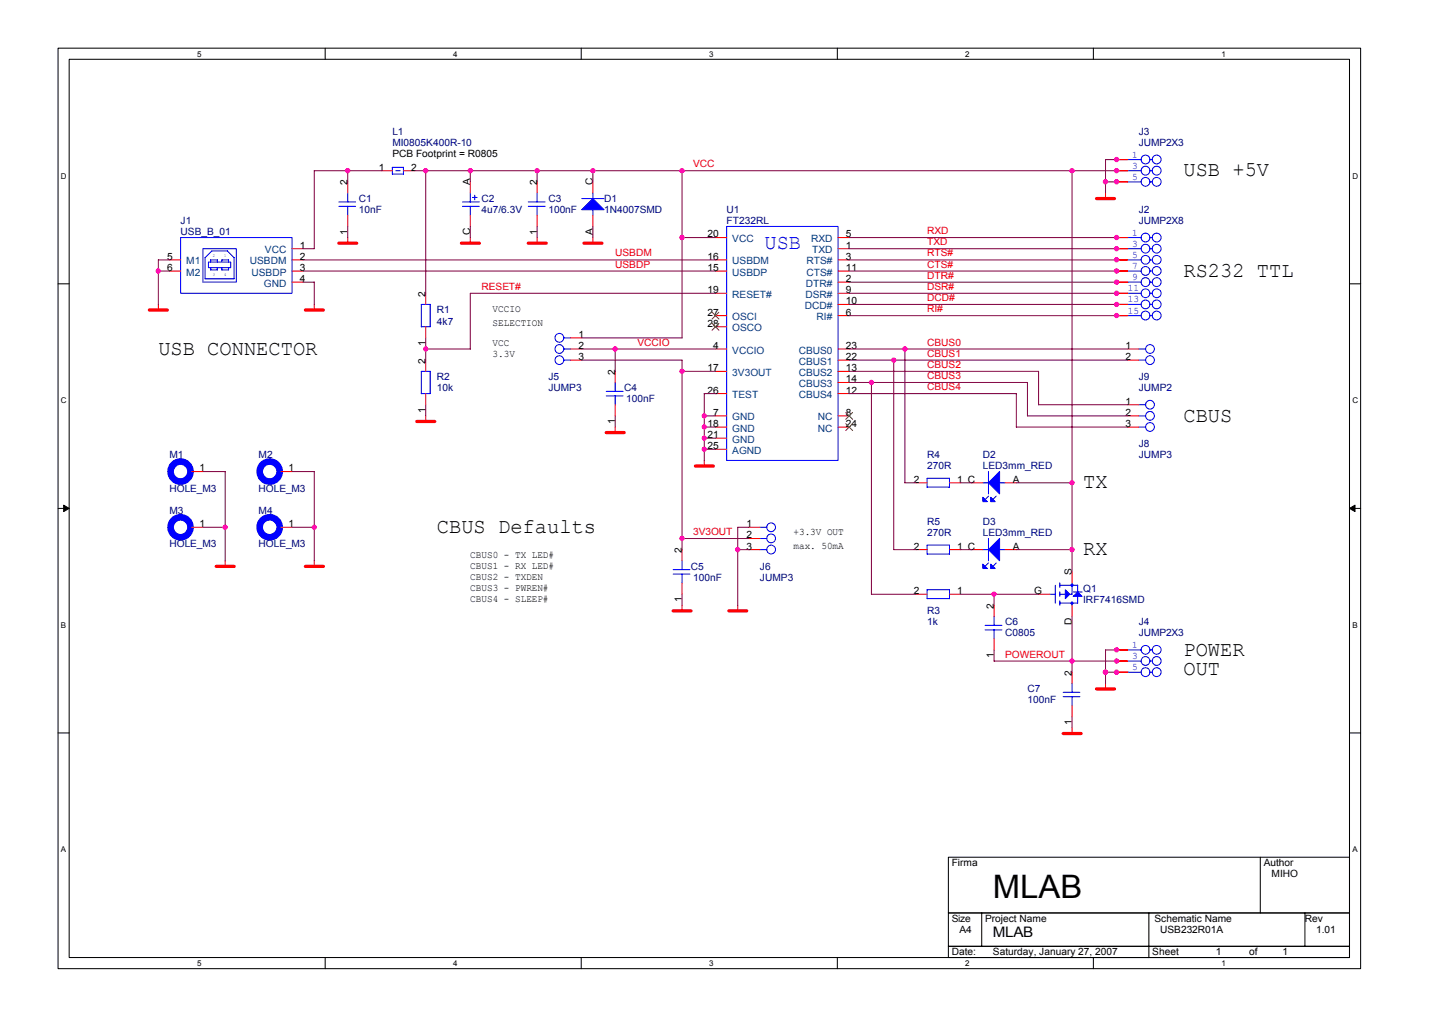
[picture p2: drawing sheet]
<svg xmlns="http://www.w3.org/2000/svg" width="297mm" height="210mm" viewBox="0 0 297 210" stroke-linecap="round" stroke-linejoin="round" font-family="sans-serif">
<path d="M12 10h270.2v190.9h-270.2zM14.3 12.3h265.6v186.3h-265.6z" fill="none" stroke="#000" stroke-width=".21"/>
<g fill="#fff">
<path d="M40.9 10.2h.9v1.9h-.9z"/>
<path d="M40.9 198.9h.9v1.8h-.9z"/>
</g>
<path d="M67.5 10v2.3M67.5 198.6v2.3" fill="none" stroke="#000" stroke-width=".21"/>
<g fill="#fff">
<path d="M94 10.2h.9v1.9h-.9z"/>
<path d="M94 198.9h.9v1.8h-.9z"/>
</g>
<path d="M120.6 10v2.3M120.6 198.6v2.3" fill="none" stroke="#000" stroke-width=".21"/>
<g fill="#fff">
<path d="M147.1 10.2h.9v1.9h-.9z"/>
<path d="M147.1 198.9h.9v1.8h-.9z"/>
</g>
<path d="M173.7 10v2.3M173.7 198.6v2.3" fill="none" stroke="#000" stroke-width=".21"/>
<g fill="#fff">
<path d="M200.2 10.2h.9v1.9h-.9z"/>
<path d="M200.2 198.9h.9v1.8h-.9z"/>
</g>
<path d="M226.8 10v2.3M226.8 198.6v2.3" fill="none" stroke="#000" stroke-width=".21"/>
<g fill="#fff">
<path d="M253.3 10.2h1v1.9h-1z"/>
<path d="M253.3 198.9h1v1.8h-1z"/>
<path d="M12.6 35.6h1.2v1.8h-1.2z"/>
<path d="M280.5 35.6h1.2v1.8h-1.2z"/>
<path d="M12.6 82.1h1.2v1.9h-1.2z"/>
<path d="M280.5 82.1h1.2v1.9h-1.2z"/>
</g>
<path d="M12 58.9h2.3M279.9 58.9h2.3" fill="none" stroke="#000" stroke-width=".21"/>
<g fill="#fff">
<path d="M12.6 128.7h1.1v1.9h-1.1z"/>
<path d="M280.5 128.7h1.1v1.9h-1.1z"/>
</g>
<path d="M12 105.5h2.3M279.9 105.5h2.3" fill="none" stroke="#000" stroke-width=".21"/>
<path d="M13.2 104.8l1.1 .7-1.1 .6zM279.9 105.5l1.2-.7v1.3z" fill="#000" stroke="#000" stroke-width=".21"/>
<g fill="#fff">
<path d="M12.6 175.3h1.1v1.8h-1.1z"/>
<path d="M280.5 175.3h1.1v1.8h-1.1z"/>
</g>
<path d="M12 152h2.3M279.9 152h2.3M196.7 177.8h83.2v11.6h-83.2zM261.4 177.8v11.6M196.7 189.4h83.2v6.9h-83.2zM196.7 196.3h83.2v2.3h-83.2zM203.6 189.4v6.9M238.3 189.4v9.2M270.7 189.4v6.9" fill="none" stroke="#000" stroke-width=".21"/>
<g fill="none" stroke="#f00" stroke-width=".21">
<path d="M72.1 37.7v2.3M79.1 35.4h2.3M83.7 35.4h2.3M97.6 37.7v2.3M111.4 37.7v2.3M123 37.7v2.3M231.6 35.4h2.3M231.6 33.1h2.3M231.6 37.7h2.3M35.2 53.9h2.3M35.2 56.2h2.3M60.6 51.6h2.3"/>
<path d="M60.6 53.9h2.3M60.6 56.2h2.3M60.6 58.5h2.3M72.1 44.7v2.3M72.1 49.3v1.2M97.6 44.7v2.3M97.6 49.3v1.2M111.4 44.7v2.3M111.4 49.3v1.2M123 44.7v2.3M123 49.3v1.2M148.4 49.3h2.3"/>
<path d="M148.4 53.9h2.3M148.4 56.2h2.3M173.8 49.3h2.3M173.8 51.6h2.3M173.8 53.9h2.3M173.8 56.2h2.3M173.8 58.5h2.3M229.3 40v1.2M231.6 49.3h2.3M231.6 51.6h2.3M231.6 53.9h2.3M231.6 56.2h2.3"/>
<path d="M231.6 58.5h2.3M32.8 63.1v1.2M65.2 63.1v1.2M88.3 60.8v2.3M88.3 67.8v2.3M88.3 74.7v2.3M118.4 72.4h2.3M118.4 74.7h2.3M118.4 70.1h2.3M127.6 77v2.3M148.4 72.4h2.3M148.4 60.8h2.3"/>
<path d="M148.4 65.5h2.3M148.4 77h2.3M148.4 67.8h2.3M173.8 72.4h2.3M173.8 74.7h2.3M173.8 60.8h2.3M173.8 63.1h2.3M173.8 65.5h2.3M173.8 77h2.3M173.8 79.3h2.3M231.6 60.8h2.3M231.6 63.1h2.3"/>
<path d="M231.6 65.5h2.3M233.9 72.4h2.3M233.9 74.7h2.3M39.8 97.8h2.3M58.3 97.8h2.3M88.3 81.6v2.3M88.3 86.3v1.1M127.6 83.9v2.4M127.6 88.6v1.1M146.1 95.5v1.2M148.4 86.3h2.3M148.4 88.6h2.3"/>
<path d="M148.4 93.2h2.3M148.4 90.9h2.3M148.4 81.6h2.3M173.8 86.3h2.3M173.8 88.6h2.3M173.8 81.6h2.3M233.9 83.9h2.3M233.9 86.3h2.3M233.9 88.6h2.3M39.8 109.4h2.3M46.7 116.3v1.2M58.3 109.4h2.3"/>
<path d="M65.2 116.3v1.2M141.5 114v2.3M155.3 109.4h2.3M155.3 111.7h2.3M155.3 114h2.3M190 114h2.3M190 100.1h2.3M197 114h2.3M197 100.1h2.3M201.6 114h2.3M201.6 100.1h2.3M208.5 114h2.3"/>
<path d="M208.5 100.1h2.3M222.4 118.6v2.3M141.5 120.9v2.4M141.5 125.6v1.1M153 125.6v1.1M190 123.3h2.3M197 123.3h2.3M206.2 125.6v2.3M206.2 132.5v2.3M215.4 123.3h2.4M222.4 125.6v2.3M222.4 139.4v2.3"/>
<path d="M231.6 134.8h2.3M231.6 137.1h2.3M231.6 139.4h2.3M222.4 146.4v2.3M222.4 151v1.2M229.3 141.7v1.2"/>
</g>
<g fill="none" stroke="#f00" stroke-width=".68">
<path d="M70.3 50.4h3.7M95.7 50.4h3.7M109.6 50.4h3.7M121.1 50.4h3.8M227.5 41.2h3.7M31 64.3h3.7M63.3 64.3h3.8M86.5 87.4h3.7M125.7 89.7h3.8M144.2 96.7h3.8M44.8 117.5h3.8M63.3 117.5h3.8"/>
<path d="M139.6 126.7h3.7M151.2 126.7h3.7M220.5 152.1h3.7M227.5 142.9h3.7"/>
</g>
<g fill="none" stroke="#00f" stroke-width=".21">
<path d="M81.4 36.1h2.3v-1.4h-2.3v1.4M82.1 35.4h.9M233.9 35.4h2.8M233.9 33.1h2.8M233.9 37.7h2.8M238.5 35.4h.5M238.5 33.1h.5M238.5 37.7h.5M37.5 49.3h23.1v11.5h-23.1zM42.1 51.6h6.9v6.9h-6.9zM42.5 57.8h6.1M43.2 54.4h4.7v1.1h-4.7z"/>
<path d="M43.7 53.9h1.4M43.7 55.5v.5h1.4M43.7 53.9v.5M45.1 53.9v.5M45.1 55.5v.5M46 53.9h1.4M46 53.9v.5M46 55.5v.5h1.4M47.2 52l1.4 1.4M47.2 52h-3.3l-1.4 1.5v4.3M47.4 53.9v.5M47.4 55.5v.5"/>
<path d="M48.6 53.4v4.4M70.3 41.9h3.5M70.3 42.8h3.5M72.1 40v1.9M72.1 42.8v1.9M95.9 41.9h3.5M95.9 42.8h3.5M97.6 40v1.9M97.6 42.8v1.9M98 41h1M98.5 40.5v.9M109.6 41.9h3.5"/>
<path d="M109.6 42.8h3.5M111.4 40v1.9M111.4 42.8v1.9M120.7 41.2h4.6M123 40v1.2M123 43.5v1.2M150.7 47h23.1v48.5h-23.1zM233.9 49.3h2.8M233.9 51.6h2.8M233.9 53.9h2.8M233.9 56.2h2.8M233.9 58.5h2.8"/>
<path d="M238.5 49.3h.5M238.5 51.6h.5M238.5 53.9h.5M238.5 56.2h.5M238.5 58.5h.5M89.2 63.1v4.7h-1.8v-4.7h1.8M117 72.4h1.4M117 74.7h1.4M117 70.1h1.4M127.6 79.3v1.9M233.9 60.8h2.8M233.9 63.1h2.8"/>
<path d="M233.9 65.5h2.8M236.2 72.4h1.4M236.2 74.7h1.4M238.5 60.8h.5M238.5 63.1h.5M238.5 65.5h.5M39.5 97.8h.3M58 97.8h.3M87.4 81.6h1.8v-4.6h-1.8v4.7M125.7 82.1h3.5M125.7 81.2h3.5M127.6 82.1v1.8"/>
<path d="M192.3 99.2h4.7v1.9l-4.7-.1v-1.8M205 97.8v4.6M236.2 83.9h1.4M236.2 86.3h1.4M236.2 88.6h1.4M39.5 109.4h.3M58 109.4h.3M139.6 119.1h3.5M139.6 118.2h3.5M141.5 116.3v1.9M141.5 119.1v1.8M157.6 109.4h1.4"/>
<path d="M157.6 111.7h1.4M157.6 114h1.4M192.3 113.1h4.7v1.8h-4.7v-1.8M203.9 114h1.1M203.9 100.1h1.1M205 111.7v4.6M205.1 116.8l-.8 .7M205.1 102.9l-.8 .7M206.6 116.8l-.7 .7M206.6 102.9l-.7 .7M207.3 114h1.2M207.3 100.1h1.2"/>
<path d="M192.3 122.3h4.7v1.9M192.3 122.3v1.9M192.3 124.2h4.7M204.3 130.6h3.5M204.3 129.7h3.5M206.2 127.8v1.9M206.2 130.6v1.9M217.8 123.3h1.1M218.9 121.4v3.7M219.8 125.1h3.7M219.8 123.3h1.2M219.8 121.4h3.8l-.1 3.7"/>
<path d="M219.8 120.9v1M219.8 122.8v.9M219.8 124.6v1M222.4 120.9v2.4h-.5M222.4 125.1v.5M222.6 122.8h1.9M233.9 134.8h2.8M233.9 137.1h2.8M233.9 139.4h2.8M238.5 134.8h.5M238.5 137.1h.5M238.5 139.4h.5"/>
<path d="M220.5 144.5h3.5M220.5 143.6h3.5M222.4 141.7v1.9M222.4 144.5v1.9"/>
<circle cx="237.6" cy="35.4" r=".91"/>
<circle cx="237.6" cy="33.1" r=".91"/>
<circle cx="237.6" cy="37.7" r=".91"/>
<circle cx="239.9" cy="35.4" r=".92"/>
<circle cx="239.9" cy="33.1" r=".92"/>
<circle cx="239.9" cy="37.7" r=".92"/>
<circle cx="237.6" cy="58.5" r=".91"/>
<circle cx="237.6" cy="51.6" r=".91"/>
<circle cx="237.6" cy="53.9" r=".91"/>
<circle cx="237.6" cy="56.2" r=".91"/>
<circle cx="237.6" cy="49.3" r=".91"/>
<circle cx="239.9" cy="58.5" r=".92"/>
<circle cx="239.9" cy="51.6" r=".92"/>
<circle cx="239.9" cy="53.9" r=".92"/>
<circle cx="239.9" cy="56.2" r=".92"/>
<circle cx="239.9" cy="49.3" r=".92"/>
<circle cx="116" cy="70.1" r=".91"/>
<circle cx="116" cy="72.4" r=".91"/>
<circle cx="116" cy="74.7" r=".91"/>
<circle cx="237.6" cy="60.8" r=".91"/>
<circle cx="237.6" cy="63.1" r=".91"/>
<circle cx="237.6" cy="65.4" r=".91"/>
<circle cx="238.5" cy="72.4" r=".91"/>
<circle cx="238.5" cy="74.7" r=".91"/>
<circle cx="239.9" cy="63.1" r=".92"/>
<circle cx="239.9" cy="60.8" r=".92"/>
<circle cx="239.9" cy="65.4" r=".92"/>
<circle cx="238.5" cy="86.3" r=".91"/>
<circle cx="238.5" cy="83.9" r=".91"/>
<circle cx="238.5" cy="88.6" r=".91"/>
<circle cx="160" cy="114" r=".91"/>
<circle cx="160" cy="111.7" r=".91"/>
<circle cx="160" cy="109.4" r=".91"/>
<circle cx="237.6" cy="139.4" r=".91"/>
<circle cx="237.6" cy="137.1" r=".91"/>
<circle cx="237.6" cy="134.8" r=".91"/>
<circle cx="239.9" cy="139.4" r=".92"/>
<circle cx="239.9" cy="137.1" r=".92"/>
<circle cx="239.9" cy="134.8" r=".92"/>
</g>
<g fill="#00f" stroke="#00f" stroke-width=".21">
<path d="M120.7 43.5l2.3-2.3 2.3 2.3z" fill-rule="evenodd"/>
<path d="M207.3 111.7v4.6l-2.3-2.3z" fill-rule="evenodd"/>
<path d="M205.5 117l.9 .9h-.9z" fill-rule="evenodd"/>
<path d="M203.9 117l.9 .9h-.9z" fill-rule="evenodd"/>
<path d="M207.3 97.8v4.6l-2.3-2.3z" fill-rule="evenodd"/>
<path d="M205.5 103.1l.9 1h-.9z" fill-rule="evenodd"/>
<path d="M203.9 103.1l.9 1h-.9z" fill-rule="evenodd"/>
<path d="M221 122.3l.9 1-.9 .9z" fill-rule="evenodd"/>
<path d="M222.6 123.7l.9-.9 .9 .9z" fill-rule="evenodd"/>
<circle cx="222.4" cy="121.4" r=".22"/>
<circle cx="222.4" cy="125.1" r=".22"/>
</g>
<g fill="none" stroke="#00f" stroke-width="1.4">
<circle cx="37.4" cy="97.8" r="2.07"/>
<circle cx="55.9" cy="97.8" r="2.08"/>
<circle cx="37.4" cy="109.4" r="2.07"/>
<circle cx="55.9" cy="109.4" r="2.08"/>
</g>
<path d="M147.7 64.8l1.4 1.4M147.7 67.1l1.4 1.4M149.1 64.8l-1.4 1.4M149.1 67.1l-1.4 1.4M175.4 85.6l1.5 1.4M175.4 87.9l1.5 1.4M176.8 85.6l-1.4 1.4M176.8 87.9l-1.4 1.4" fill="none" stroke="#804000" stroke-width=".21"/>
<g fill="none" stroke="#800040" stroke-width=".21">
<path d="M65.2 35.4v16.2M65.2 35.4h13.9M72.1 35.4v2.3M86 35.4h145.6M88.3 35.4v25.5M97.6 35.4v2.3M111.4 35.4v2.3M123 35.4v2.3M141.5 35.4v34.7M222.4 35.4v83.2M229.3 37.7h2.3M231.6 33.1h-2.3v6.9"/>
<path d="M32.8 56.2h2.4M32.8 53.9v9.2M32.8 53.9h2.4M62.9 58.5h2.3M62.9 53.9h85.5M62.9 56.2h85.5M62.9 51.6h2.3M65.2 58.5v4.6M72.1 47v2.3M97.6 47v2.3M111.4 47v2.3M123 47v2.3"/>
<path d="M141.5 49.3h6.9M176.1 53.9h55.5M176.1 56.2h55.5M176.1 58.5h55.5M176.1 51.6h55.5M176.1 49.3h55.5M88.3 70.1v4.6M88.3 72.4h9.3M120.7 70.1h20.8M120.7 74.7h20.8M120.7 72.4h27.7M127.6 72.4v4.6"/>
<path d="M141.5 74.7v39.3M141.5 77h6.9M148.4 60.8h-50.8v11.6M176.1 74.7h57.9M176.1 77h39.4M176.1 72.4h57.9M176.1 60.8h55.5M176.1 63.1h55.5M176.1 65.5h55.5M176.1 79.3h37v7M180.8 79.3v44h9.2M185.4 74.7v39.3h4.6"/>
<path d="M187.7 72.4v27.7M215.4 77v7l18.6-.1M42.1 97.8h4.6v18.5M60.6 97.8h4.6M65.2 97.8v18.5M88.3 83.9v2.4M127.6 86.3v2.3M146.1 93.2h2.3M146.1 90.9h2.3M146.1 88.6h2.3M146.1 86.3h2.3M148.4 81.6h-2.3v13.9"/>
<path d="M176.1 81.6h34.7M210.8 88.6h23.2M210.8 81.6v7M213.1 86.3h20.9M42.1 109.4h4.6M60.6 109.4h4.6M141.5 111.7h13.9M153 114h2.4M155.4 109.4h-2.4v16.2M187.7 100.1h2.3M199.3 114h2.3M199.3 100.1h2.3"/>
<path d="M210.8 114h11.6M210.8 100.1h11.6M141.5 123.3v2.3M199.3 123.3h16.2M206.2 123.3v2.3M206.2 134.8v2.3M206.2 137.1h25.4M222.4 127.9v11.5M229.3 139.4h2.3M231.6 134.8h-2.3v7M222.4 148.7v2.3"/>
</g>
<g fill="#f0f" stroke="#f0f" stroke-width=".21">
<circle cx="32.8" cy="56.2" r=".45"/>
<circle cx="72.1" cy="35.4" r=".46"/>
<circle cx="97.5" cy="35.4" r=".46"/>
<circle cx="111.4" cy="35.4" r=".45"/>
<circle cx="141.5" cy="49.3" r=".46"/>
<circle cx="146.1" cy="86.3" r=".45"/>
<circle cx="146.1" cy="93.2" r=".45"/>
<circle cx="146.1" cy="90.9" r=".45"/>
<circle cx="146.1" cy="88.6" r=".45"/>
<circle cx="141.5" cy="77" r=".45"/>
<circle cx="141.5" cy="111.7" r=".45"/>
<circle cx="153" cy="114" r=".46"/>
<circle cx="88.3" cy="35.4" r=".45"/>
<circle cx="88.3" cy="72.4" r=".45"/>
<circle cx="123" cy="35.4" r=".45"/>
<circle cx="141.5" cy="35.4" r=".46"/>
<circle cx="222.4" cy="35.4" r=".46"/>
<circle cx="231.6" cy="33.1" r=".46"/>
<circle cx="229.3" cy="37.7" r=".45"/>
<circle cx="231.6" cy="37.7" r=".46"/>
<circle cx="231.6" cy="49.3" r=".46"/>
<circle cx="231.6" cy="51.6" r=".45"/>
<circle cx="231.6" cy="53.9" r=".45"/>
<circle cx="231.6" cy="56.2" r=".46"/>
<circle cx="231.6" cy="58.5" r=".46"/>
<circle cx="231.6" cy="60.8" r=".46"/>
<circle cx="231.6" cy="63.1" r=".45"/>
<circle cx="231.6" cy="65.4" r=".45"/>
<circle cx="180.8" cy="79.3" r=".45"/>
<circle cx="187.7" cy="72.4" r=".46"/>
<circle cx="222.4" cy="100.1" r=".45"/>
<circle cx="231.6" cy="35.4" r=".46"/>
<circle cx="206.2" cy="123.2" r=".45"/>
<circle cx="222.4" cy="137.1" r=".46"/>
<circle cx="231.6" cy="137.1" r=".46"/>
<circle cx="231.6" cy="134.8" r=".45"/>
<circle cx="229.3" cy="139.4" r=".45"/>
<circle cx="231.6" cy="139.4" r=".46"/>
<circle cx="46.7" cy="109.4" r=".45"/>
<circle cx="65.2" cy="109.4" r=".45"/>
<circle cx="127.6" cy="72.4" r=".46"/>
<circle cx="222.4" cy="114" r=".46"/>
<circle cx="185.4" cy="74.7" r=".45"/>
</g>
<text font-size="6.7" x="206" y="186.2">MLAB</text>
<g font-size="4.4">
<text x="245.5" y="36.6">USB +5V</text>
<text x="245.5" y="57.4">RS232 TTL</text>
<text x="32.8" y="73.6">USB CONNECTOR</text>
<text x="245.5" y="87.4">CBUS</text>
<text x="224.7" y="101.3">TX</text>
<text x="90.6" y="110.6">CBUS Defaults</text>
<text x="224.7" y="115.2">RX</text>
<text x="245.5" y="136">POWER</text>
<text x="245.5" y="140.1">OUT</text>
</g>
<text font-size="4.4" fill="#00f" x="158.6" y="51.6">USB</text>
<text font-size="3" x="206" y="194.4">MLAB</text>
<g font-size="2.1" fill="#000080">
<text x="81.4" y="28">L1</text>
<text x="236.2" y="28">J3</text>
<text x="81.4" y="30.3">MI0805K400R-10</text>
<text x="236.2" y="30.3">JUMP2X3</text>
<text x="74.4" y="41.9">C1</text>
<text x="99.9" y="41.9">C2</text>
<text x="113.7" y="41.9">C3</text>
<text x="125.3" y="41.9">D1</text>
<text x="37.5" y="46.5">J1</text>
<text x="74.4" y="44.2">10nF</text>
<text x="99.9" y="44.2">4u7/6.3V</text>
<text x="113.7" y="44.2">100nF</text>
<text x="125.3" y="44.2">1N4007SMD</text>
<text x="150.7" y="44.2">U1</text>
<text x="150.7" y="46.5">FT232RL</text>
<text x="236.2" y="44.2">J2</text>
<text x="236.2" y="46.5">JUMP2X8</text>
<text x="37.5" y="48.8">USB_B_01</text>
<text x="90.6" y="65">R1</text>
<text x="90.6" y="67.3">4k7</text>
<text x="90.6" y="78.9">R2</text>
<text x="90.6" y="81.2">10k</text>
<text x="113.7" y="78.9">J5</text>
<text x="113.7" y="81.2">JUMP3</text>
<text x="129.5" y="81.2">C4</text>
<text x="129.9" y="83.5">100nF</text>
<text x="236.2" y="78.9">J9</text>
<text x="236.2" y="81.2">JUMP2</text>
<text x="35.2" y="95">M1</text>
<text x="53.6" y="95">M2</text>
<text x="192.3" y="95">R4</text>
<text x="203.9" y="95">D2</text>
<text x="236.2" y="92.7">J8</text>
<text x="236.2" y="95">JUMP3</text>
<text x="35.2" y="102">HOLE_M3</text>
<text x="53.6" y="102">HOLE_M3</text>
<text x="192.3" y="97.3">270R</text>
<text x="203.9" y="97.3">LED3mm_RED</text>
<text x="35.2" y="106.6">M3</text>
<text x="53.6" y="106.6">M4</text>
<text x="35.2" y="113.5">HOLE_M3</text>
<text x="53.6" y="113.5">HOLE_M3</text>
<text x="192.3" y="108.9">R5</text>
<text x="192.3" y="111.2">270R</text>
<text x="203.9" y="108.9">D3</text>
<text x="203.9" y="111.2">LED3mm_RED</text>
<text x="143.3" y="118.2">C5</text>
<text x="157.6" y="118.2">J6</text>
<text x="143.8" y="120.5">100nF</text>
<text x="157.6" y="120.5">JUMP3</text>
<text x="224.7" y="122.8">Q1</text>
<text x="224.7" y="125.1">IRF7416SMD</text>
<text x="192.3" y="127.4">R3</text>
<text x="192.3" y="129.7">1k</text>
<text x="208.5" y="129.7">C6</text>
<text x="236.2" y="129.7">J4</text>
<text x="208.5" y="132">C0805</text>
<text x="236.2" y="132">JUMP2X3</text>
<text x="213.1" y="143.6">C7</text>
<text x="213.1" y="145.9">100nF</text>
</g>
<g font-size="2.1">
<text x="78.6" y="35.4">1</text>
<text x="81.4" y="32.6">PCB Footprint = R0805</text>
<text x="85.3" y="35.4">2</text>
<text x="72.1" y="38.4" transform="rotate(-90 72.1 38.4)">2</text>
<text x="97.5" y="38.4" transform="rotate(-90 97.5 38.4)">A</text>
<text x="111.4" y="38.4" transform="rotate(-90 111.4 38.4)">2</text>
<text x="123" y="38.4" transform="rotate(-90 123 38.4)">C</text>
<text x="34.7" y="53.9">5</text>
<text x="62.2" y="51.6">1</text>
<text x="62.2" y="53.9">2</text>
<text x="72.1" y="48.7" transform="rotate(-90 72.1 48.7)">1</text>
<text x="97.5" y="48.7" transform="rotate(-90 97.5 48.7)">C</text>
<text x="111.4" y="48.7" transform="rotate(-90 111.4 48.7)">1</text>
<text x="123" y="48.7" transform="rotate(-90 123 48.7)">A</text>
<text x="146.8" y="49.3">20</text>
<text x="146.8" y="53.9">16</text>
<text x="175.4" y="49.3">5</text>
<text x="175.4" y="51.6">1</text>
<text x="175.4" y="53.9">3</text>
<text x="34.7" y="56.2">6</text>
<text x="62.2" y="56.2">3</text>
<text x="62.2" y="58.5">4</text>
<text x="146.8" y="56.2">15</text>
<text x="175.4" y="58.5">2</text>
<text x="175.4" y="56.2">11</text>
<text x="88.3" y="61.5" transform="rotate(-90 88.3 61.5)">2</text>
<text x="102.2" y="64.8">VCCIO</text>
<text x="146.8" y="60.8">19</text>
<text x="146.8" y="65.4">27</text>
<text x="175.4" y="65.4">6</text>
<text x="175.4" y="63.1">10</text>
<text x="175.4" y="60.8">9</text>
<text x="88.3" y="71.8" transform="rotate(-90 88.3 71.8)">1</text>
<text x="102.2" y="67.7">SELECTION</text>
<text x="102.2" y="71.8">VCC</text>
<text x="120" y="70.1">1</text>
<text x="146.8" y="67.8">28</text>
<text x="88.3" y="75.4" transform="rotate(-90 88.3 75.4)">2</text>
<text x="102.2" y="74.1">3.3V</text>
<text x="120" y="72.4">2</text>
<text x="120" y="74.7">3</text>
<text x="127.6" y="77.7" transform="rotate(-90 127.6 77.7)">2</text>
<text x="146.8" y="77">17</text>
<text x="148" y="72.4">4</text>
<text x="175.4" y="77">13</text>
<text x="175.4" y="74.7">22</text>
<text x="175.4" y="72.4">23</text>
<text x="233.5" y="72.4">1</text>
<text x="233.5" y="74.7">2</text>
<text x="146.8" y="81.6">26</text>
<text x="175.4" y="79.3">14</text>
<text x="175.4" y="81.6">12</text>
<text x="233.5" y="83.9">1</text>
<text x="88.3" y="85.7" transform="rotate(-90 88.3 85.7)">1</text>
<text x="127.6" y="88" transform="rotate(-90 127.6 88)">1</text>
<text x="146.8" y="88.6">18</text>
<text x="148" y="86.2">7</text>
<text x="175.4" y="86.2">8</text>
<text x="175.4" y="88.6">24</text>
<text x="233.5" y="86.2">2</text>
<text x="233.5" y="88.6">3</text>
<text x="146.8" y="93.2">25</text>
<text x="146.8" y="90.9">21</text>
<text x="41.4" y="97.8">1</text>
<text x="59.9" y="97.8">1</text>
<text x="189.5" y="100.1">2</text>
<text x="198.6" y="100.1">1 C</text>
<text x="210.1" y="100.1">A</text>
<text x="41.4" y="109.3">1</text>
<text x="59.9" y="109.3">1</text>
<text x="154.9" y="109.3">1</text>
<text x="154.9" y="111.7">2</text>
<text x="154.9" y="114">3</text>
<text x="164.6" y="111">+3.3V OUT</text>
<text x="164.6" y="113.9">max. 50mA</text>
<text x="189.5" y="114">2</text>
<text x="198.6" y="114">1 C</text>
<text x="210.1" y="114">A</text>
<text x="97.6" y="115.7">CBUS0 - TX LED#</text>
<text x="97.6" y="118">CBUS1 - RX LED#</text>
<text x="141.5" y="114.7" transform="rotate(-90 141.5 114.7)">2</text>
<text x="222.4" y="119.3" transform="rotate(-90 222.4 119.3)">S</text>
<text x="97.6" y="122.6">CBUS3 - PWREN#</text>
<text x="97.6" y="120.3">CBUS2 - TXDEN</text>
<text x="97.6" y="124.9">CBUS4 - SLEEP#</text>
<text x="141.5" y="124.9" transform="rotate(-90 141.5 124.9)">1</text>
<text x="189.5" y="123.2">2</text>
<text x="198.6" y="123.2">1</text>
<text x="214.5" y="123.2">G</text>
<text x="206.2" y="126.3" transform="rotate(-90 206.2 126.3)">2</text>
<text x="222.4" y="129.6" transform="rotate(-90 222.4 129.6)">D</text>
<text x="206.2" y="136.5" transform="rotate(-90 206.2 136.5)">1</text>
<text x="222.4" y="140.1" transform="rotate(-90 222.4 140.1)">2</text>
<text x="222.4" y="150.4" transform="rotate(-90 222.4 150.4)">1</text>
<text x="197.4" y="179.6">Firma</text>
<text x="262.1" y="179.6">Author</text>
<text x="263.8" y="181.9">MIHO</text>
<text x="197.4" y="191.2">Size</text>
<text x="204.3" y="191.2">Project Name</text>
<text x="239.5" y="191.2">Schematic Name</text>
<text x="270.7" y="191.2">Rev</text>
<text x="199" y="193.5">A4</text>
<text x="240.6" y="193.5">USB232R01A</text>
<text x="273" y="193.5">1.01</text>
<text x="197.4" y="198.1">Date:</text>
<text x="206" y="198.1">Saturday, January 27, 2007</text>
<text x="239" y="198.1">Sheet</text>
<text x="252.2" y="198.1">1</text>
<text x="259.1" y="198.1">of</text>
<text x="266.1" y="198.1">1</text>
</g>
<g font-size="2.1" fill="#f00">
<text x="143.8" y="34.7">VCC</text>
<text x="127.6" y="53.2">USBDM</text>
<text x="192.3" y="48.6">RXD</text>
<text x="192.3" y="50.9">TXD</text>
<text x="192.3" y="53.2">RTS#</text>
<text x="127.6" y="55.5">USBDP</text>
<text x="192.3" y="55.5">CTS#</text>
<text x="192.3" y="57.8">DTR#</text>
<text x="99.9" y="60.1">RESET#</text>
<text x="192.3" y="60.1">DSR#</text>
<text x="192.3" y="62.4">DCD#</text>
<text x="192.3" y="64.7">RI#</text>
<text x="132.2" y="71.7">VCCIO</text>
<text x="192.3" y="71.7">CBUS0</text>
<text x="192.3" y="76.3">CBUS2</text>
<text x="192.3" y="74">CBUS1</text>
<text x="192.3" y="80.9">CBUS4</text>
<text x="192.3" y="78.6">CBUS3</text>
<text x="143.8" y="111">3V3OUT</text>
<text x="208.5" y="136.4">POWEROUT</text>
</g>
<g font-size="2.1" fill="#00f">
<text x="234.9" y="32.7">1</text>
<text x="234.9" y="35">3</text>
<text x="234.9" y="37.3">5</text>
<text x="234.9" y="48.9">1</text>
<text x="234.9" y="51.2">3</text>
<text x="234.9" y="53.5">5</text>
<text x="234.9" y="55.8">7</text>
<text x="234.9" y="58.1">9</text>
<text x="233.9" y="60.4">11</text>
<text x="233.9" y="62.7">13</text>
<text x="233.9" y="65">15</text>
<text x="234.9" y="134.4">1</text>
<text x="234.9" y="136.7">3</text>
<text x="234.9" y="139">5</text>
</g>
<g font-size="2.1" fill="#004080">
<text x="55" y="52.5">VCC</text>
<text x="151.9" y="50.2">VCC</text>
<text x="168.2" y="50.2">RXD</text>
<text x="168.5" y="52.5">TXD</text>
<text x="38.6" y="54.8">M1</text>
<text x="38.6" y="57.1">M2</text>
<text x="51.8" y="54.8">USBDM</text>
<text x="52.2" y="57.1">USBDP</text>
<text x="54.7" y="59.5">GND</text>
<text x="151.9" y="54.8">USBDM</text>
<text x="151.9" y="57.1">USBDP</text>
<text x="167.2" y="59.5">DTR#</text>
<text x="167.3" y="54.8">RTS#</text>
<text x="167.3" y="57.1">CTS#</text>
<text x="151.9" y="61.8">RESET#</text>
<text x="166.9" y="64.1">DCD#</text>
<text x="167.1" y="61.8">DSR#</text>
<text x="151.9" y="66.4">OSCI</text>
<text x="151.9" y="68.7">OSCO</text>
<text x="169.4" y="66.4">RI#</text>
<text x="151.9" y="73.3">VCCIO</text>
<text x="151.9" y="78">3V3OUT</text>
<text x="165.7" y="78">CBUS2</text>
<text x="165.7" y="75.6">CBUS1</text>
<text x="165.7" y="73.3">CBUS0</text>
<text x="151.9" y="82.6">TEST</text>
<text x="165.7" y="80.3">CBUS3</text>
<text x="165.7" y="82.6">CBUS4</text>
<text x="151.9" y="87.2">GND</text>
<text x="151.9" y="89.5">GND</text>
<text x="169.6" y="87.2">NC</text>
<text x="169.6" y="89.5">NC</text>
<text x="151.9" y="94.1">AGND</text>
<text x="151.9" y="91.8">GND</text>
</g>
<g font-size="1.6">
<text x="40.9" y="11.7">5</text>
<text x="94" y="11.7">4</text>
<text x="147.1" y="11.7">3</text>
<text x="200.2" y="11.7">2</text>
<text x="253.3" y="11.7">1</text>
<text x="12.6" y="37.1">D</text>
<text x="280.5" y="37.1">D</text>
<text x="12.6" y="83.6">C</text>
<text x="280.5" y="83.6">C</text>
<text x="12.6" y="130.2">B</text>
<text x="280.5" y="130.2">B</text>
<text x="12.6" y="176.8">A</text>
<text x="280.5" y="176.8">A</text>
<text x="40.9" y="200.3">5</text>
<text x="94" y="200.3">4</text>
<text x="147.1" y="200.3">3</text>
<text x="200.2" y="200.3">2</text>
<text x="253.3" y="200.3">1</text>
</g>
<g font-size=".9" fill="#00f">
<text x="44.2" y="53.3">2</text>
<text x="46.5" y="53.3">1</text>
<text x="44.2" y="57.2">3</text>
<text x="46.5" y="57.2">4</text>
</g>
</svg>
